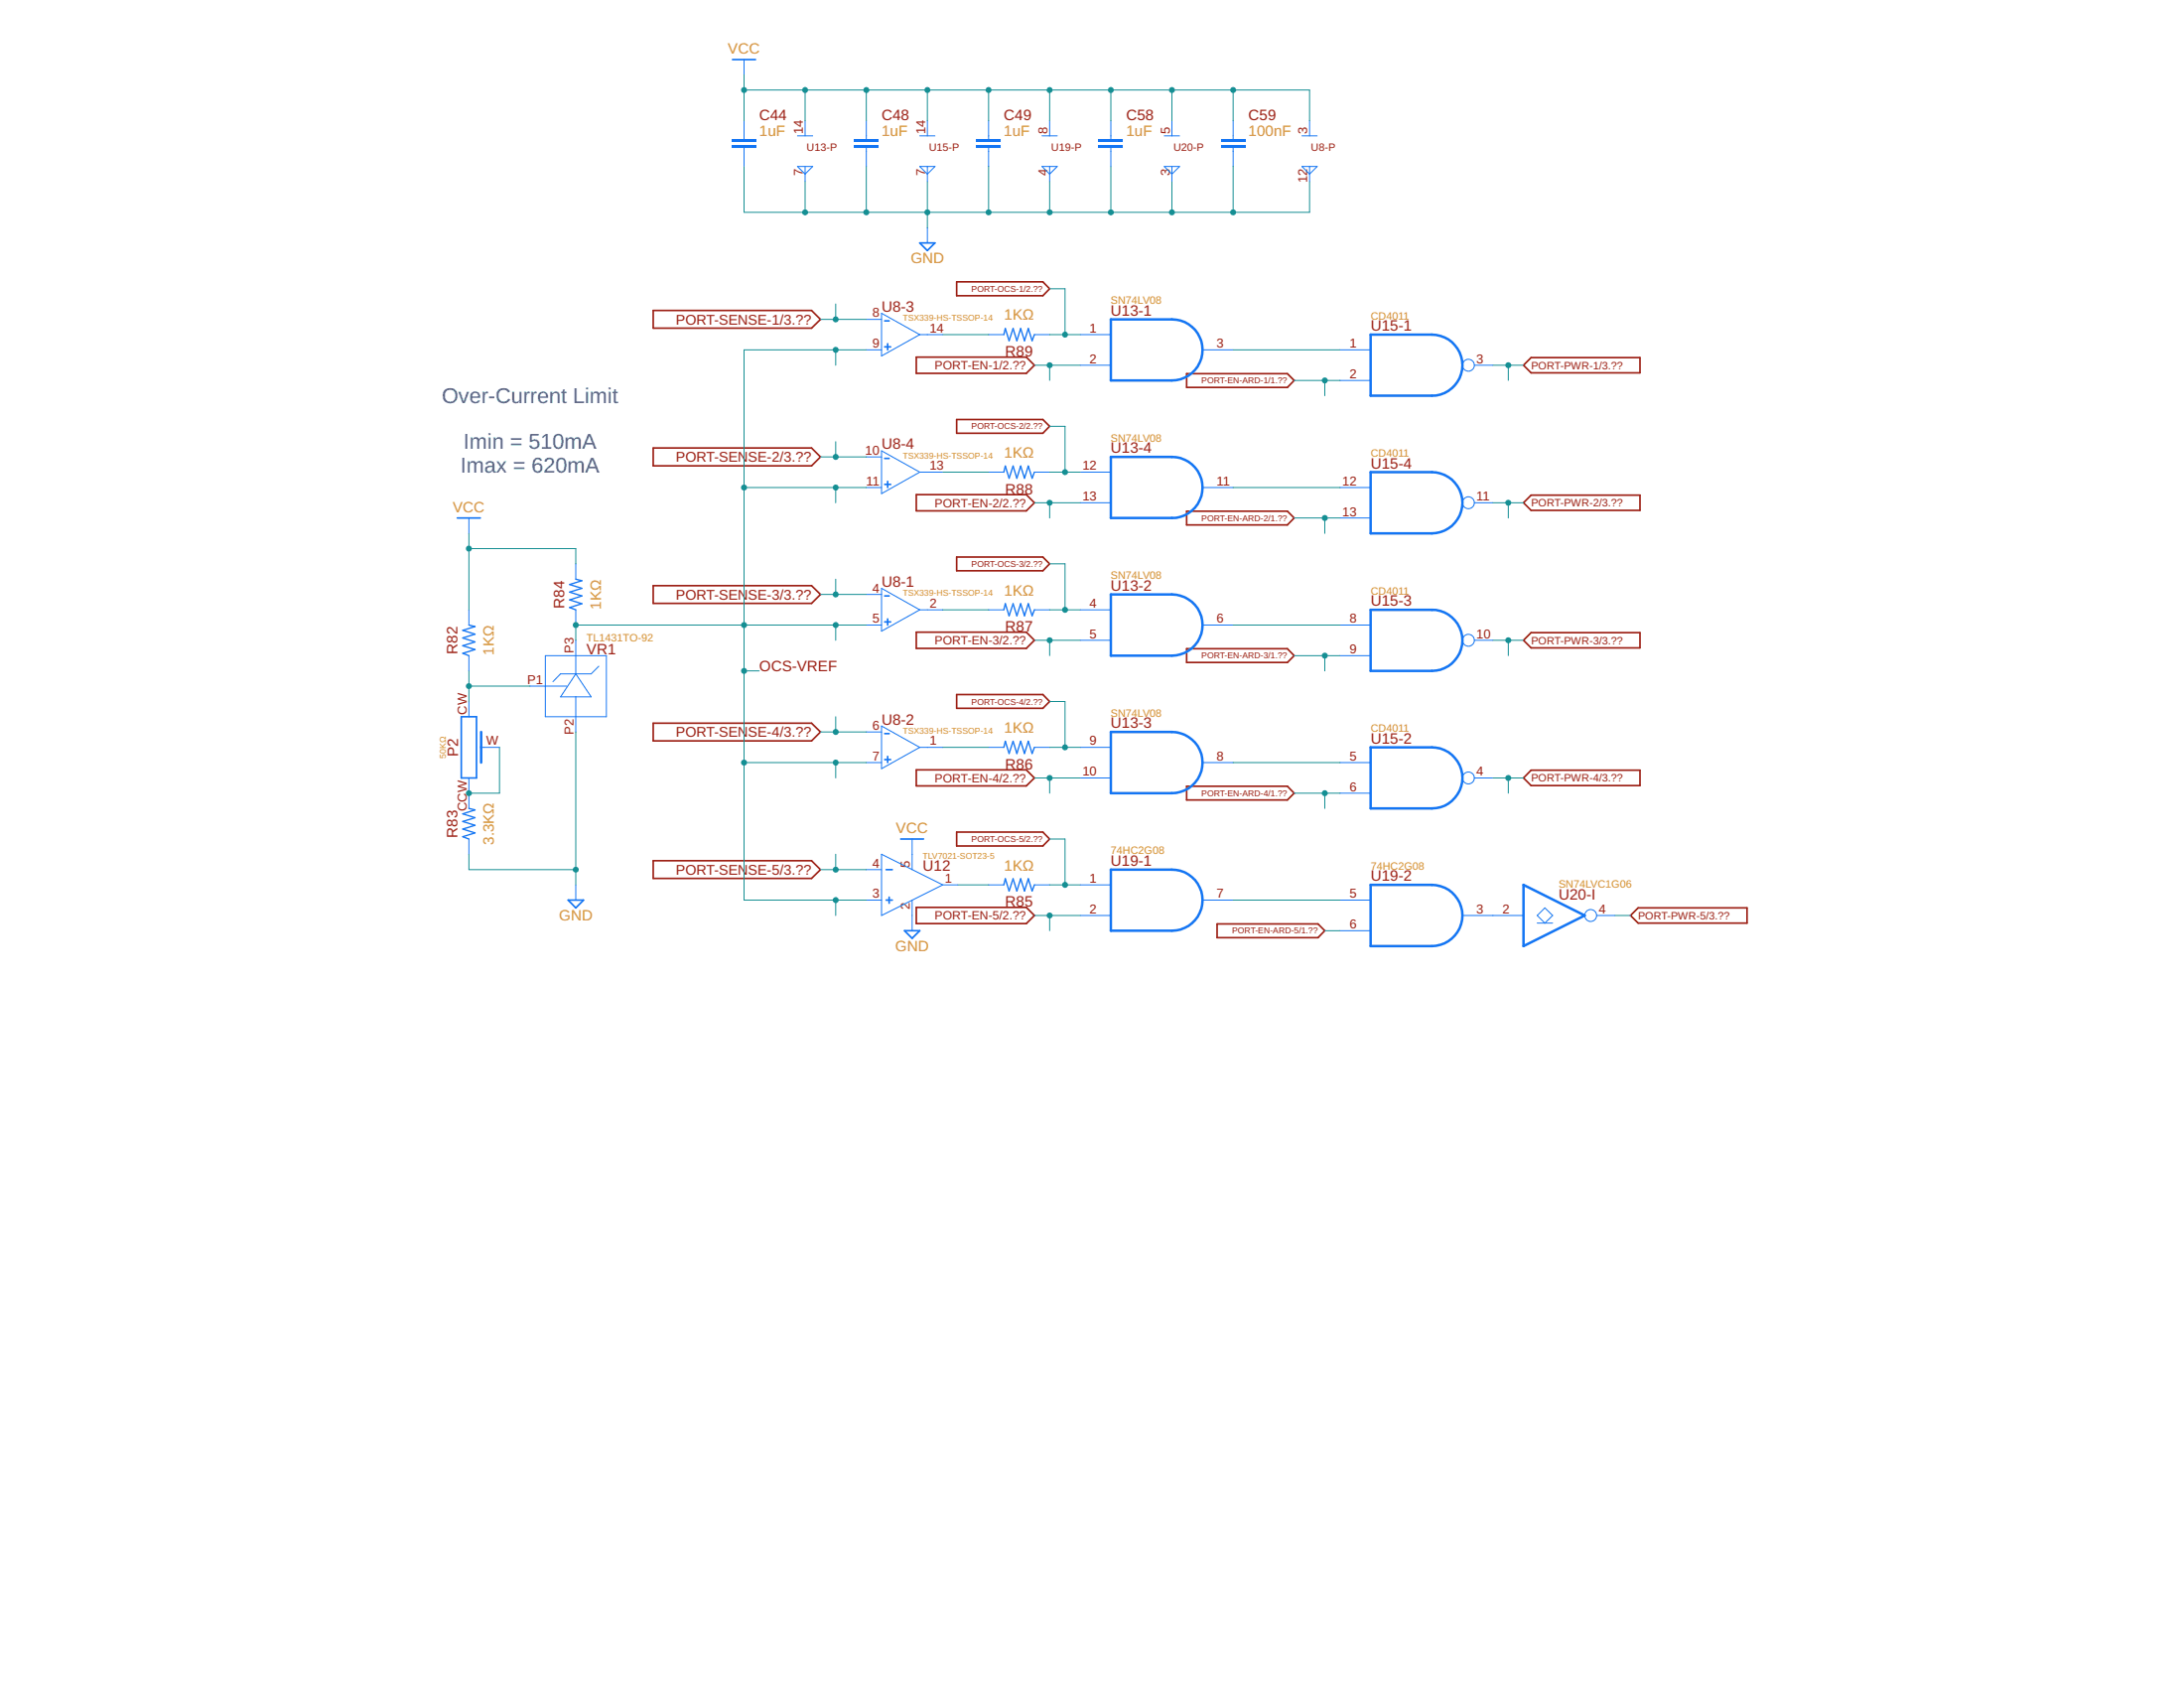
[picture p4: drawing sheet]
<svg xmlns="http://www.w3.org/2000/svg" width="279mm" height="216mm" viewBox="0 0 279 216" stroke-linecap="round" stroke-linejoin="round" font-family="sans-serif">
<g fill="none" stroke="#9c1f14" stroke-width=".21">
<path d="M83.6 39.7h20.2l1.2 1.2-1.2 1.1h-20.2zM122.4 36h11l.9 .9-.9 .9h-11zM83.6 57.3h20.2l1.2 1.1-1.2 1.2h-20.2zM117.2 45.7h14.1l1 1-1 1.1h-14.1zM122.4 53.7h11l.9 .8-.9 .9h-11zM151.8 47.8h12.9l.9 .9-.9 .9h-12.9zM194.9 46.7l1-1h13.9v2h-13.9zM83.6 74.9h20.2l1.2 1.1-1.2 1.2h-20.2zM117.2 63.3h14.1l1 1-1 1h-14.1zM122.4 71.2h11l.9 .9-.9 .9h-11zM151.8 65.4h12.9l.9 .9-.9 .8h-12.9zM194.9 64.3l1-1h13.9v2h-13.9z"/>
<path d="M83.6 92.5h20.2l1.2 1.1-1.2 1.2h-20.2zM117.2 80.9h14.1l1 1-1 1h-14.1zM117.2 98.5h14.1l1 1-1 1h-14.1zM122.4 88.8h11l.9 .9-.9 .9h-11zM151.8 83h12.9l.9 .9-.9 .8h-12.9zM194.9 81.9l1-1h13.9v2h-13.9zM195.9 98.5h13.9v2h-13.9l-1-1zM83.6 110.1h20.2l1.2 1.1-1.2 1.2h-20.2zM117.2 116.1h14.1l1 1-1 1h-14.1zM122.4 106.4h11l.9 .9-.9 .9h-11zM151.8 100.6h12.9l.9 .9-.9 .8h-12.9zM155.7 118.2h12.9l.9 .8-.9 .9h-12.9z"/>
<path d="M208.6 117.1l1-1h13.9v2h-13.9z"/>
</g>
<g fill="none" stroke="#1375f4" stroke-width=".13">
<path d="M126.5 42.8h1.9M132.3 42.8h2M60 66.3v1.9M60 78v1.9M73.7 72.1v2M73.7 78v1.9M126.5 78h1.9M126.5 60.4h1.9M132.3 78h2M132.3 60.4h2M60 83.9v1.9M67.8 87.8h4.7"/>
<path d="M69.8 83.9h7.8v7.8h-7.8zM73.7 81.9v4.3M73.7 89.1v4.5M73.7 86.2l1.9 2.9h-3.9zM76.6 85.2l-1 1h-3.9l-1 1M126.5 95.6h1.9M132.3 95.6h2M60 101.5v1.9M60 107.3v2M73.7 113.2v1.9M110.8 111.2h2M110.8 115.1h2"/>
<path d="M112.8 109.3l7.8 3.9-7.8 3.9zM116.7 107.3v3.9M116.7 115.1v3.9M120.6 113.2h2M126.5 113.2h1.9M132.3 113.2h2"/>
</g>
<path d="M58.5 66.3h2.9M72.7 115.1h2l-1 1zM113.4 111.2h.8M113.4 115.1h.8M113.7 114.7v.8M115.2 107.3h3M115.7 119h2l-1 1z" fill="none" stroke="#1375f4" stroke-width=".21"/>
<path d="M128.4 42.8l.2-.8 .5 1.6 .5-1.6 .5 1.6 .5-1.6 .5 1.6 .5-1.6 .4 1.6 .3-.8M60 79.9l.8 .2-1.6 .5 1.6 .5-1.6 .5 1.6 .5-1.6 .5 1.6 .5-1.6 .5 .8 .3M73.7 74.1l.7 .2-1.5 .5 1.5 .4-1.5 .5 1.5 .5-1.5 .5 1.5 .5-1.5 .5 .8 .3M128.4 78l.2-.8 .5 1.6 .5-1.6 .5 1.6 .5-1.6 .5 1.6 .5-1.6 .4 1.6 .3-.8M128.4 60.4l.2-.8 .5 1.6 .5-1.6 .5 1.6 .5-1.6 .5 1.6 .5-1.6 .4 1.6 .3-.8M128.4 95.6l.2-.8 .5 1.6 .5-1.6 .5 1.6 .5-1.6 .5 1.6 .5-1.6 .4 1.6 .3-.8M60 103.4l.8 .2-1.6 .5 1.6 .5-1.6 .5 1.6 .5-1.6 .4 1.6 .5-1.6 .5 .8 .3M128.4 113.2l.2-.8 .5 1.6 .5-1.6 .5 1.6 .5-1.6 .5 1.6 .5-1.6 .4 1.6 .3-.8" fill="none" stroke="#1375f4" stroke-width=".17"/>
<path d="M93.6 18.8h3.2" fill="none" stroke="#1375f4" stroke-width=".38"/>
<path d="M93.6 18.6h3.2v.3h-3.2zM93.6 18.6v.3h3.2v-.3z" fill="#1375f4"/>
<path d="M93.6 18h3.2" fill="none" stroke="#1375f4" stroke-width=".38"/>
<path d="M93.6 17.8h3.2v.4h-3.2zM93.6 17.8v.4h3.2v-.4z" fill="#1375f4"/>
<g fill="none" stroke="#1375f4" stroke-width=".13">
<path d="M95.2 7.6v2M95.2 15.4v2.4M95.2 18.9v2.4M102 17.4h2M103 15.4v2M117.7 17.4h1.9M118.6 15.4v2M102 21.3h2l-1 1zM103 21.3v1.9M117.7 21.3h1.9l-1 1zM118.6 21.3v1.9M118.6 29.1v2"/>
<path d="M138.2 42.8h3.9M138.2 46.7h3.9M153.8 44.7h4M171.4 44.7h3.9M171.4 48.7h3.9M188.6 46.7h2.4M138.2 78h3.9M138.2 60.4h3.9M138.2 64.3h3.9M153.8 79.9h4M153.8 62.4h4M171.4 79.9h3.9"/>
<path d="M171.4 62.4h3.9M171.4 66.3h3.9M188.6 64.3h2.4M60 89.7v2M60 99.5v2M61.6 95.6h2.3M138.2 95.6h3.9M138.2 81.9h3.9M138.2 99.5h3.9M153.8 97.5h4M171.4 97.5h3.9M171.4 83.9h3.9"/>
<path d="M188.6 81.9h2.4M188.6 99.5h2.4M171.4 101.5h3.9"/>
<circle cx="187.9" cy="46.7" r=".76"/>
<circle cx="187.9" cy="64.3" r=".76"/>
<circle cx="187.9" cy="99.5" r=".76"/>
<circle cx="187.9" cy="81.9" r=".76"/>
</g>
<path d="M93.7 7.6h2.9M117.7 31.1h1.9l-1 .9zM59 91.7h2v7.8h-2z" fill="none" stroke="#1375f4" stroke-width=".21"/>
<path d="M142.1 40.9h7.8a3.9 3.9 0 0 1 3.9 3.9 3.9 3.9 0 0 1-3.9 3.9h-7.8zM142.1 58.4h7.8a3.9 3.9 0 0 1 3.9 3.9 3.9 3.9 0 0 1-3.9 4h-7.8zM175.3 42.8h7.9a3.9 3.9 0 0 1 3.9 3.9 3.9 3.9 0 0 1-3.9 3.9h-7.9zM142.1 76h7.8a3.9 3.9 0 0 1 3.9 3.9 3.9 3.9 0 0 1-3.9 4h-7.8zM175.3 78h7.9a3.9 3.9 0 0 1 3.9 3.9 3.9 3.9 0 0 1-3.9 3.9h-7.9zM175.3 60.4h7.9a3.9 3.9 0 0 1 3.9 3.9 3.9 3.9 0 0 1-3.9 3.9h-7.9zM61.6 93.6v3.9M142.1 93.6h7.8a3.9 3.9 0 0 1 3.9 3.9 3.9 3.9 0 0 1-3.9 4h-7.8zM175.3 95.6h7.9a3.9 3.9 0 0 1 3.9 3.9 3.9 3.9 0 0 1-3.9 3.9h-7.9z" fill="none" stroke="#1375f4" stroke-width=".32"/>
<path d="M109.3 18.8h3.1" fill="none" stroke="#1375f4" stroke-width=".38"/>
<path d="M109.3 18.6h3.1v.3h-3.1zM109.3 18.6v.3h3.1v-.3z" fill="#1375f4"/>
<path d="M109.3 18h3.1" fill="none" stroke="#1375f4" stroke-width=".38"/>
<path d="M109.3 17.8h3.1v.4h-3.1zM109.3 17.8v.4h3.1v-.4z" fill="#1375f4"/>
<path d="M110.8 15.4v2.4M110.8 18.9v2.4" fill="none" stroke="#1375f4" stroke-width=".13"/>
<path d="M124.9 18.8h3.1" fill="none" stroke="#1375f4" stroke-width=".38"/>
<path d="M124.9 18.6h3.1v.3h-3.1zM124.9 18.6v.3h3.1v-.3z" fill="#1375f4"/>
<path d="M124.9 18h3.1" fill="none" stroke="#1375f4" stroke-width=".38"/>
<path d="M124.9 17.8h3.1v.4h-3.1zM124.9 17.8v.4h3.1v-.4z" fill="#1375f4"/>
<g fill="none" stroke="#1375f4" stroke-width=".13">
<path d="M126.5 15.4v2.4M126.5 18.9v2.4M133.3 17.4h2M134.3 15.4v2M148.9 17.4h2M149.9 15.4v2M133.3 21.3h2l-1 1zM134.3 21.3v1.9M148.9 21.3h2l-1 1zM149.9 21.3v1.9M138.2 113.2h3.9M138.2 117.1h3.9"/>
<path d="M153.8 115.1h4M171.4 115.1h3.9M171.4 119h3.9M187.1 117.1h7.8M196.7 118.1h1.9M197.6 116.1l1 1-1 1-.9-1zM204.3 117.1h2.3"/>
<circle cx="203.5" cy="117.1" r=".76"/>
</g>
<path d="M142.1 111.2h7.8a3.9 3.9 0 0 1 3.9 3.9 3.9 3.9 0 0 1-3.9 3.9h-7.8zM175.3 113.2h7.9a3.9 3.9 0 0 1 3.9 3.9 3.9 3.9 0 0 1-3.9 3.9h-7.9zM194.9 113.2l7.8 3.9-7.8 3.9z" fill="none" stroke="#1375f4" stroke-width=".32"/>
<path d="M140.5 18.8h3.2" fill="none" stroke="#1375f4" stroke-width=".38"/>
<path d="M140.5 18.6h3.2v.3h-3.2zM140.5 18.6v.3h3.2v-.3z" fill="#1375f4"/>
<path d="M140.5 18h3.2" fill="none" stroke="#1375f4" stroke-width=".38"/>
<path d="M140.5 17.8h3.2v.4h-3.2zM140.5 17.8v.4h3.2v-.4z" fill="#1375f4"/>
<g fill="none" stroke="#1375f4" stroke-width=".13">
<path d="M142.1 15.4v2.4M142.1 18.9v2.4M166.6 17.4h1.9M167.5 15.4v2M166.6 21.3h1.9l-1 1zM167.5 21.3v1.9M110.8 40.9h2M110.8 44.7h2M110.8 58.4h2M112.8 40.1l4.9 2.7-4.9 2.7zM112.8 57.7l4.9 2.7-4.9 2.7zM117.7 42.8h2.9"/>
<path d="M110.8 76h2M110.8 79.9h2M110.8 62.4h2M112.8 75.2l4.9 2.8-4.9 2.7zM117.7 78h2.9M117.7 60.4h2.9M110.8 93.6h2M110.8 97.5h2M112.8 92.9l4.9 2.7-4.9 2.7zM117.7 95.6h2.9"/>
</g>
<path d="M113.2 41h.5M113.2 44.4h.7M113.2 58.6h.5M113.6 44v.7M113.2 76.2h.5M113.2 79.5h.7M113.2 62h.7M113.6 61.6v.8M113.6 79.2v.7M113.2 93.8h.5M113.2 97.2h.7M113.6 96.8v.7" fill="none" stroke="#1375f4" stroke-width=".21"/>
<path d="M156.2 18.8h3.1" fill="none" stroke="#1375f4" stroke-width=".38"/>
<path d="M156.2 18.6h3.1v.3h-3.1zM156.2 18.6v.3h3.1v-.3z" fill="#1375f4"/>
<path d="M156.2 18h3.1" fill="none" stroke="#1375f4" stroke-width=".38"/>
<path d="M156.2 17.8h3.1v.4h-3.1zM156.2 17.8v.4h3.1v-.4z" fill="#1375f4"/>
<path d="M157.8 15.4v2.4M157.8 18.9v2.4" fill="none" stroke="#1375f4" stroke-width=".13"/>
<path d="M106.9 38.9v2M105 40.9h5.8" fill="none" stroke="#158f93" stroke-width=".13"/>
<circle cx="106.9" cy="40.9" r=".38" fill="#158f93"/>
<path d="M106.5 40.9a.4 .4 0 0 1 .8 0 .4 .4 0 0 1-.8 0zM106.5 40.9a.4 .4 0 0 0 .8 0 .4 .4 0 0 0-.8 0z" fill="#158f93"/>
<path d="M105 58.4h5.8M106.9 56.5v1.9" fill="none" stroke="#158f93" stroke-width=".13"/>
<circle cx="106.9" cy="58.4" r=".38" fill="#158f93"/>
<path d="M106.5 58.4a.4 .4 0 0 1 .8 0 .4 .4 0 0 1-.8 0zM106.5 58.4a.4 .4 0 0 0 .8 0 .4 .4 0 0 0-.8 0z" fill="#158f93"/>
<path d="M105 76h5.8M106.9 74.1v1.9" fill="none" stroke="#158f93" stroke-width=".13"/>
<circle cx="106.9" cy="76" r=".38" fill="#158f93"/>
<path d="M106.5 76a.4 .4 0 0 1 .8 0 .4 .4 0 0 1-.8 0zM106.5 76a.4 .4 0 0 0 .8 0 .4 .4 0 0 0-.8 0z" fill="#158f93"/>
<path d="M105 93.6h5.8M106.9 91.7v1.9" fill="none" stroke="#158f93" stroke-width=".13"/>
<circle cx="106.9" cy="93.6" r=".38" fill="#158f93"/>
<path d="M106.5 93.6a.4 .4 0 0 1 .8 0 .4 .4 0 0 1-.8 0zM106.5 93.6a.4 .4 0 0 0 .8 0 .4 .4 0 0 0-.8 0z" fill="#158f93"/>
<path d="M105 111.2h5.8" fill="none" stroke="#158f93" stroke-width=".13"/>
<circle cx="106.9" cy="111.2" r=".38" fill="#158f93"/>
<path d="M106.5 111.2a.4 .4 0 0 1 .8 0 .4 .4 0 0 1-.8 0zM106.5 111.2a.4 .4 0 0 0 .8 0 .4 .4 0 0 0-.8 0z" fill="#158f93"/>
<path d="M60 85.8v3.9M60 87.8h7.8M106.9 109.3v1.9" fill="none" stroke="#158f93" stroke-width=".13"/>
<circle cx="60" cy="87.8" r=".38" fill="#158f93"/>
<path d="M59.6 87.8a.4 .4 0 0 1 .8 0 .4 .4 0 0 1-.8 0zM59.6 87.8a.4 .4 0 0 0 .8 0 .4 .4 0 0 0-.8 0z" fill="#158f93"/>
<path d="M106.9 44.7v2M110.8 44.7h-15.6v70.4h15.6M95.2 62.4h15.6M106.9 62.4v1.9M106.9 79.9v2M110.8 79.9h-37.1v2M95.2 97.5h15.6M95.2 85.8h1.9M106.9 97.5v2M106.9 115.1v2" fill="none" stroke="#158f93" stroke-width=".13"/>
<g fill="#158f93">
<circle cx="73.7" cy="79.9" r=".38"/>
<circle cx="95.2" cy="79.9" r=".38"/>
<circle cx="95.2" cy="97.5" r=".38"/>
<circle cx="95.2" cy="85.8" r=".38"/>
<circle cx="95.2" cy="62.4" r=".38"/>
<circle cx="106.9" cy="44.7" r=".38"/>
<circle cx="106.9" cy="62.4" r=".38"/>
<circle cx="106.9" cy="79.9" r=".38"/>
<circle cx="106.9" cy="97.5" r=".38"/>
<circle cx="106.9" cy="115.1" r=".38"/>
</g>
<g fill="#158f93">
<path d="M73.3 79.9a.38 .38 0 0 1 .7 0 .38 .38 0 0 1-.7 0zM73.3 79.9a.38 .38 0 0 0 .7 0 .38 .38 0 0 0-.7 0z"/>
<path d="M94.8 79.9a.4 .4 0 0 1 .8 0 .4 .4 0 0 1-.8 0zM94.8 79.9a.4 .4 0 0 0 .8 0 .4 .4 0 0 0-.8 0z"/>
<path d="M94.8 97.5a.4 .4 0 0 1 .8 0 .4 .4 0 0 1-.8 0zM94.8 97.5a.4 .4 0 0 0 .8 0 .4 .4 0 0 0-.8 0z"/>
<path d="M94.8 85.8a.4 .4 0 0 1 .8 0 .4 .4 0 0 1-.8 0zM94.8 85.8a.4 .4 0 0 0 .8 0 .4 .4 0 0 0-.8 0z"/>
<path d="M94.8 62.4a.4 .4 0 0 1 .8 0 .4 .4 0 0 1-.8 0zM94.8 62.4a.4 .4 0 0 0 .8 0 .4 .4 0 0 0-.8 0z"/>
<path d="M106.5 44.7a.4 .4 0 0 1 .8 0 .4 .4 0 0 1-.8 0zM106.5 44.7a.4 .4 0 0 0 .8 0 .4 .4 0 0 0-.8 0z"/>
<path d="M106.5 62.4a.4 .4 0 0 1 .8 0 .4 .4 0 0 1-.8 0zM106.5 62.4a.4 .4 0 0 0 .8 0 .4 .4 0 0 0-.8 0z"/>
<path d="M106.5 79.9a.4 .4 0 0 1 .8 0 .4 .4 0 0 1-.8 0zM106.5 79.9a.4 .4 0 0 0 .8 0 .4 .4 0 0 0-.8 0z"/>
<path d="M106.5 97.5a.4 .4 0 0 1 .8 0 .4 .4 0 0 1-.8 0zM106.5 97.5a.4 .4 0 0 0 .8 0 .4 .4 0 0 0-.8 0z"/>
<path d="M106.5 115.1a.4 .4 0 0 1 .8 0 .4 .4 0 0 1-.8 0zM106.5 115.1a.4 .4 0 0 0 .8 0 .4 .4 0 0 0-.8 0z"/>
</g>
<path d="M73.7 93.6v19.6M60 109.3v1.9h13.7" fill="none" stroke="#158f93" stroke-width=".13"/>
<circle cx="73.7" cy="111.2" r=".38" fill="#158f93"/>
<path d="M73.3 111.2a.38 .38 0 0 1 .7 0 .38 .38 0 0 1-.7 0zM73.3 111.2a.38 .38 0 0 0 .7 0 .38 .38 0 0 0-.7 0z" fill="#158f93"/>
<path d="M95.2 21.3v5.9h72.3v-4M103 23.2v4M110.8 21.3v5.9M118.6 23.2v5.9M126.5 21.3v5.9M134.3 23.2v4M142.1 21.3v5.9M149.9 23.2v4M157.8 21.3v5.9" fill="none" stroke="#158f93" stroke-width=".13"/>
<g fill="#158f93">
<circle cx="103" cy="27.2" r=".38"/>
<circle cx="110.8" cy="27.2" r=".38"/>
<circle cx="118.6" cy="27.2" r=".38"/>
<circle cx="126.5" cy="27.2" r=".38"/>
<circle cx="134.3" cy="27.2" r=".38"/>
<circle cx="142.1" cy="27.2" r=".38"/>
<circle cx="149.9" cy="27.2" r=".38"/>
<circle cx="157.8" cy="27.2" r=".38"/>
</g>
<g fill="#158f93">
<path d="M102.6 27.2a.4 .4 0 0 1 .8 0 .4 .4 0 0 1-.8 0zM102.6 27.2a.4 .4 0 0 0 .8 0 .4 .4 0 0 0-.8 0z"/>
<path d="M110.4 27.2a.4 .4 0 0 1 .8 0 .4 .4 0 0 1-.8 0zM110.4 27.2a.4 .4 0 0 0 .8 0 .4 .4 0 0 0-.8 0z"/>
<path d="M118.3 27.2a.38 .38 0 0 1 .7 0 .38 .38 0 0 1-.7 0zM118.3 27.2a.38 .38 0 0 0 .7 0 .38 .38 0 0 0-.7 0z"/>
<path d="M126.1 27.2a.4 .4 0 0 1 .8 0 .4 .4 0 0 1-.8 0zM126.1 27.2a.4 .4 0 0 0 .8 0 .4 .4 0 0 0-.8 0z"/>
<path d="M133.9 27.2a.4 .4 0 0 1 .8 0 .4 .4 0 0 1-.8 0zM133.9 27.2a.4 .4 0 0 0 .8 0 .4 .4 0 0 0-.8 0z"/>
<path d="M141.7 27.2a.4 .4 0 0 1 .8 0 .4 .4 0 0 1-.8 0zM141.7 27.2a.4 .4 0 0 0 .8 0 .4 .4 0 0 0-.8 0z"/>
<path d="M149.5 27.2a.4 .4 0 0 1 .8 0 .4 .4 0 0 1-.8 0zM149.5 27.2a.4 .4 0 0 0 .8 0 .4 .4 0 0 0-.8 0z"/>
<path d="M157.4 27.2a.38 .38 0 0 1 .7 0 .38 .38 0 0 1-.7 0zM157.4 27.2a.38 .38 0 0 0 .7 0 .38 .38 0 0 0-.7 0z"/>
</g>
<path d="M60 68.2v9.8M60 70.2h13.7v1.9" fill="none" stroke="#158f93" stroke-width=".13"/>
<circle cx="60" cy="70.2" r=".38" fill="#158f93"/>
<path d="M59.6 70.2a.4 .4 0 0 1 .8 0 .4 .4 0 0 1-.8 0zM59.6 70.2a.4 .4 0 0 0 .8 0 .4 .4 0 0 0-.8 0z" fill="#158f93"/>
<path d="M95.2 9.6v5.8M95.2 11.5h72.3v3.9M103 11.5v3.9M110.8 11.5v3.9M118.6 11.5v3.9M126.5 11.5v3.9M134.3 11.5v3.9M142.1 11.5v3.9M149.9 11.5v3.9M157.8 11.5v3.9" fill="none" stroke="#158f93" stroke-width=".13"/>
<g fill="#158f93">
<circle cx="95.2" cy="11.5" r=".38"/>
<circle cx="103" cy="11.5" r=".38"/>
<circle cx="110.8" cy="11.5" r=".38"/>
<circle cx="118.6" cy="11.5" r=".38"/>
<circle cx="126.5" cy="11.5" r=".38"/>
<circle cx="134.3" cy="11.5" r=".38"/>
<circle cx="142.1" cy="11.5" r=".38"/>
<circle cx="149.9" cy="11.5" r=".38"/>
<circle cx="157.8" cy="11.5" r=".38"/>
</g>
<g fill="#158f93">
<path d="M94.8 11.5a.4 .4 0 0 1 .8 0 .4 .4 0 0 1-.8 0zM94.8 11.5a.4 .4 0 0 0 .8 0 .4 .4 0 0 0-.8 0z"/>
<path d="M102.6 11.5a.4 .4 0 0 1 .8 0 .4 .4 0 0 1-.8 0zM102.6 11.5a.4 .4 0 0 0 .8 0 .4 .4 0 0 0-.8 0z"/>
<path d="M110.4 11.5a.4 .4 0 0 1 .8 0 .4 .4 0 0 1-.8 0zM110.4 11.5a.4 .4 0 0 0 .8 0 .4 .4 0 0 0-.8 0z"/>
<path d="M118.3 11.5a.38 .38 0 0 1 .7 0 .38 .38 0 0 1-.7 0zM118.3 11.5a.38 .38 0 0 0 .7 0 .38 .38 0 0 0-.7 0z"/>
<path d="M126.1 11.5a.4 .4 0 0 1 .8 0 .4 .4 0 0 1-.8 0zM126.1 11.5a.4 .4 0 0 0 .8 0 .4 .4 0 0 0-.8 0z"/>
<path d="M133.9 11.5a.4 .4 0 0 1 .8 0 .4 .4 0 0 1-.8 0zM133.9 11.5a.4 .4 0 0 0 .8 0 .4 .4 0 0 0-.8 0z"/>
<path d="M141.7 11.5a.4 .4 0 0 1 .8 0 .4 .4 0 0 1-.8 0zM141.7 11.5a.4 .4 0 0 0 .8 0 .4 .4 0 0 0-.8 0z"/>
<path d="M149.5 11.5a.4 .4 0 0 1 .8 0 .4 .4 0 0 1-.8 0zM149.5 11.5a.4 .4 0 0 0 .8 0 .4 .4 0 0 0-.8 0z"/>
<path d="M157.4 11.5a.38 .38 0 0 1 .7 0 .38 .38 0 0 1-.7 0zM157.4 11.5a.38 .38 0 0 0 .7 0 .38 .38 0 0 0-.7 0z"/>
</g>
<path d="M134.3 42.8h3.9" fill="none" stroke="#158f93" stroke-width=".13"/>
<circle cx="136.2" cy="42.8" r=".38" fill="#158f93"/>
<path d="M135.9 42.8a.38 .38 0 0 1 .7 0 .38 .38 0 0 1-.7 0zM135.9 42.8a.38 .38 0 0 0 .7 0 .38 .38 0 0 0-.7 0z" fill="#158f93"/>
<path d="M134.3 36.9h1.9v5.9M134.3 54.5h1.9v5.9M134.3 60.4h3.9" fill="none" stroke="#158f93" stroke-width=".13"/>
<circle cx="136.2" cy="60.4" r=".38" fill="#158f93"/>
<path d="M135.9 60.4a.38 .38 0 0 1 .7 0 .38 .38 0 0 1-.7 0zM135.9 60.4a.38 .38 0 0 0 .7 0 .38 .38 0 0 0-.7 0z" fill="#158f93"/>
<path d="M134.3 78h3.9M134.3 72.1h1.9v5.9" fill="none" stroke="#158f93" stroke-width=".13"/>
<circle cx="136.2" cy="78" r=".38" fill="#158f93"/>
<path d="M135.9 78a.38 .38 0 0 1 .7 0 .38 .38 0 0 1-.7 0zM135.9 78a.38 .38 0 0 0 .7 0 .38 .38 0 0 0-.7 0z" fill="#158f93"/>
<path d="M134.3 95.6h3.9M134.3 89.7h1.9v5.9" fill="none" stroke="#158f93" stroke-width=".13"/>
<circle cx="136.2" cy="95.6" r=".38" fill="#158f93"/>
<path d="M135.9 95.6a.38 .38 0 0 1 .7 0 .38 .38 0 0 1-.7 0zM135.9 95.6a.38 .38 0 0 0 .7 0 .38 .38 0 0 0-.7 0z" fill="#158f93"/>
<path d="M134.3 113.2h3.9" fill="none" stroke="#158f93" stroke-width=".13"/>
<circle cx="136.2" cy="113.2" r=".38" fill="#158f93"/>
<path d="M135.9 113.2a.38 .38 0 0 1 .7 0 .38 .38 0 0 1-.7 0zM135.9 113.2a.38 .38 0 0 0 .7 0 .38 .38 0 0 0-.7 0z" fill="#158f93"/>
<path d="M132.3 46.7h5.9M157.8 44.7h13.6M122.6 113.2h3.9M134.3 107.3h1.9v5.9M157.8 115.1h13.6" fill="none" stroke="#158f93" stroke-width=".13"/>
<circle cx="134.3" cy="46.7" r=".38" fill="#158f93"/>
<path d="M133.9 46.7a.4 .4 0 0 1 .8 0 .4 .4 0 0 1-.8 0zM133.9 46.7a.4 .4 0 0 0 .8 0 .4 .4 0 0 0-.8 0z" fill="#158f93"/>
<path d="M134.3 46.7v2M132.3 64.3h5.9M134.3 64.3v2" fill="none" stroke="#158f93" stroke-width=".13"/>
<circle cx="134.3" cy="64.3" r=".38" fill="#158f93"/>
<path d="M133.9 64.3a.4 .4 0 0 1 .8 0 .4 .4 0 0 1-.8 0zM133.9 64.3a.4 .4 0 0 0 .8 0 .4 .4 0 0 0-.8 0z" fill="#158f93"/>
<path d="M132.3 81.9h5.9M134.3 81.9v2" fill="none" stroke="#158f93" stroke-width=".13"/>
<circle cx="134.3" cy="81.9" r=".38" fill="#158f93"/>
<path d="M133.9 81.9a.4 .4 0 0 1 .8 0 .4 .4 0 0 1-.8 0zM133.9 81.9a.4 .4 0 0 0 .8 0 .4 .4 0 0 0-.8 0z" fill="#158f93"/>
<path d="M132.3 99.5h5.9M134.3 99.5v2" fill="none" stroke="#158f93" stroke-width=".13"/>
<circle cx="134.3" cy="99.5" r=".38" fill="#158f93"/>
<path d="M133.9 99.5a.4 .4 0 0 1 .8 0 .4 .4 0 0 1-.8 0zM133.9 99.5a.4 .4 0 0 0 .8 0 .4 .4 0 0 0-.8 0z" fill="#158f93"/>
<path d="M132.3 117.1h5.9" fill="none" stroke="#158f93" stroke-width=".13"/>
<circle cx="134.3" cy="117.1" r=".38" fill="#158f93"/>
<path d="M133.9 117.1a.4 .4 0 0 1 .8 0 .4 .4 0 0 1-.8 0zM133.9 117.1a.4 .4 0 0 0 .8 0 .4 .4 0 0 0-.8 0z" fill="#158f93"/>
<path d="M63.9 95.6v5.9h-3.9M134.3 117.1v1.9" fill="none" stroke="#158f93" stroke-width=".13"/>
<circle cx="60" cy="101.5" r=".38" fill="#158f93"/>
<path d="M59.6 101.5a.4 .4 0 0 1 .8 0 .4 .4 0 0 1-.8 0zM59.6 101.5a.4 .4 0 0 0 .8 0 .4 .4 0 0 0-.8 0z" fill="#158f93"/>
<path d="M165.6 101.5h5.8M169.5 101.5v1.9" fill="none" stroke="#158f93" stroke-width=".13"/>
<circle cx="169.5" cy="101.5" r=".38" fill="#158f93"/>
<path d="M169.1 101.5a.4 .4 0 0 1 .8 0 .4 .4 0 0 1-.8 0zM169.1 101.5a.4 .4 0 0 0 .8 0 .4 .4 0 0 0-.8 0z" fill="#158f93"/>
<path d="M165.6 83.9h5.8M169.5 119h1.9" fill="none" stroke="#158f93" stroke-width=".13"/>
<circle cx="169.5" cy="83.9" r=".38" fill="#158f93"/>
<path d="M169.1 83.9a.4 .4 0 0 1 .8 0 .4 .4 0 0 1-.8 0zM169.1 83.9a.4 .4 0 0 0 .8 0 .4 .4 0 0 0-.8 0z" fill="#158f93"/>
<path d="M165.6 66.3h5.8M169.5 66.3v1.9M169.5 83.9v1.9" fill="none" stroke="#158f93" stroke-width=".13"/>
<circle cx="169.5" cy="66.3" r=".38" fill="#158f93"/>
<path d="M169.1 66.3a.4 .4 0 0 1 .8 0 .4 .4 0 0 1-.8 0zM169.1 66.3a.4 .4 0 0 0 .8 0 .4 .4 0 0 0-.8 0z" fill="#158f93"/>
<path d="M165.6 48.7h5.8" fill="none" stroke="#158f93" stroke-width=".13"/>
<circle cx="169.5" cy="48.7" r=".38" fill="#158f93"/>
<path d="M169.1 48.7a.4 .4 0 0 1 .8 0 .4 .4 0 0 1-.8 0zM169.1 48.7a.4 .4 0 0 0 .8 0 .4 .4 0 0 0-.8 0z" fill="#158f93"/>
<path d="M169.5 48.7v1.9M191 46.7h3.9" fill="none" stroke="#158f93" stroke-width=".13"/>
<circle cx="193" cy="46.7" r=".38" fill="#158f93"/>
<path d="M192.6 46.7a.38 .38 0 0 1 .7 0 .38 .38 0 0 1-.7 0zM192.6 46.7a.38 .38 0 0 0 .7 0 .38 .38 0 0 0-.7 0z" fill="#158f93"/>
<path d="M193 46.7v2M191 64.3h3.9M193 64.3v2" fill="none" stroke="#158f93" stroke-width=".13"/>
<circle cx="193" cy="64.3" r=".38" fill="#158f93"/>
<path d="M192.6 64.3a.38 .38 0 0 1 .7 0 .38 .38 0 0 1-.7 0zM192.6 64.3a.38 .38 0 0 0 .7 0 .38 .38 0 0 0-.7 0z" fill="#158f93"/>
<path d="M191 81.9h3.9" fill="none" stroke="#158f93" stroke-width=".13"/>
<circle cx="193" cy="81.9" r=".38" fill="#158f93"/>
<path d="M192.6 81.9a.38 .38 0 0 1 .7 0 .38 .38 0 0 1-.7 0zM192.6 81.9a.38 .38 0 0 0 .7 0 .38 .38 0 0 0-.7 0z" fill="#158f93"/>
<path d="M191 99.5h3.9M193 81.9v2M193 99.5v2" fill="none" stroke="#158f93" stroke-width=".13"/>
<circle cx="193" cy="99.5" r=".38" fill="#158f93"/>
<path d="M192.6 99.5a.38 .38 0 0 1 .7 0 .38 .38 0 0 1-.7 0zM192.6 99.5a.38 .38 0 0 0 .7 0 .38 .38 0 0 0-.7 0z" fill="#158f93"/>
<path d="M120.6 42.8h5.9M120.6 60.4h5.9M120.6 78h5.9M157.8 79.9h13.6M157.8 62.4h13.6M120.6 95.6h5.9M157.8 97.5h13.6M206.6 117.1h2" fill="none" stroke="#158f93" stroke-width=".13"/>
<g font-size="2.8" fill="#606883">
<text x="56.5" y="51.6">Over-Current Limit</text>
<text x="59.3" y="57.5">Imin = 510mA</text>
<text x="58.9" y="60.4">Imax = 620mA</text>
</g>
<g font-size="1.9" fill="#d59028">
<text x="93.1" y="6.8">VCC</text>
<text x="97.1" y="17.4">1uF</text>
<text x="112.8" y="17.4">1uF</text>
<text x="128.4" y="17.4">1uF</text>
<text x="144.1" y="17.4">1uF</text>
<text x="159.7" y="17.4">100nF</text>
<text x="116.5" y="33.7">GND</text>
<text x="128.5" y="41">1KΩ</text>
<text x="128.5" y="58.6">1KΩ</text>
<text x="57.9" y="65.5">VCC</text>
<text x="76.9" y="77.9" transform="rotate(-90 76.9 77.9)">1KΩ</text>
<text x="128.5" y="76.1">1KΩ</text>
<text x="63.2" y="83.8" transform="rotate(-90 63.2 83.8)">1KΩ</text>
<text x="128.5" y="93.7">1KΩ</text>
<text x="114.6" y="106.5">VCC</text>
<text x="63.2" y="108.1" transform="rotate(-90 63.2 108.1)">3.3KΩ</text>
<text x="128.5" y="111.3">1KΩ</text>
<text x="71.5" y="117.8">GND</text>
<text x="114.5" y="121.7">GND</text>
</g>
<g font-size="1.9" fill="#9c1f14">
<text x="97.1" y="15.4">C44</text>
<text x="112.8" y="15.4">C48</text>
<text x="128.4" y="15.4">C49</text>
<text x="144.1" y="15.4">C58</text>
<text x="159.7" y="15.4">C59</text>
<text x="112.8" y="39.9">U8-3</text>
<text x="142.1" y="40.4">U13-1</text>
<text x="128.6" y="45.6">R89</text>
<text x="175.3" y="42.3">U15-1</text>
<text x="112.8" y="57.5">U8-4</text>
<text x="142.1" y="58">U13-4</text>
<text x="175.3" y="59.9">U15-4</text>
<text x="128.6" y="63.2">R88</text>
<text x="72.2" y="77.8" transform="rotate(-90 72.2 77.8)">R84</text>
<text x="112.8" y="75.1">U8-1</text>
<text x="142.1" y="75.5">U13-2</text>
<text x="175.3" y="77.5">U15-3</text>
<text x="58.5" y="83.7" transform="rotate(-90 58.5 83.7)">R82</text>
<text x="75" y="83.7">VR1</text>
<text x="128.6" y="80.8">R87</text>
<text x="97.1" y="85.8">OCS-VREF</text>
<text x="112.8" y="92.7">U8-2</text>
<text x="142.1" y="93.1">U13-3</text>
<text x="175.3" y="95.1">U15-2</text>
<text x="58.6" y="96.8" transform="rotate(-90 58.6 96.8)">P2</text>
<text x="128.6" y="98.4">R86</text>
<text x="58.5" y="107.1" transform="rotate(-90 58.5 107.1)">R83</text>
<text x="118.1" y="111.4">U12</text>
<text x="142.1" y="110.7">U19-1</text>
<text x="175.3" y="112.7">U19-2</text>
<text x="128.6" y="116">R85</text>
<text x="199.4" y="115">U20-I</text>
</g>
<g font-size="1.8" fill="#9c1f14">
<text x="86.5" y="41.5">PORT-SENSE-1/3.??</text>
<text x="86.5" y="59.1">PORT-SEN</text>
<text x="95.7" y="59.1">SE-2/3.??</text>
<text x="86.5" y="76.7">PORT-SEN</text>
<text x="95.7" y="76.7">SE-3/3.??</text>
<text x="86.5" y="94.3">PORT-SEN</text>
<text x="95.7" y="94.3">SE-4/3.??</text>
<text x="86.5" y="111.9">PORT-SEN</text>
<text x="95.7" y="111.9">SE-5/3.??</text>
</g>
<g font-size="1.7" fill="#9c1f14">
<text x="102.7" y="17.1" transform="rotate(-90 102.7 17.1)">14</text>
<text x="118.4" y="17.1" transform="rotate(-90 118.4 17.1)">14</text>
<text x="134" y="17.1" transform="rotate(-90 134 17.1)">8</text>
<text x="149.7" y="17.1" transform="rotate(-90 149.7 17.1)">5</text>
<text x="167.3" y="17.1" transform="rotate(-90 167.3 17.1)">3</text>
<text x="102.7" y="22.5" transform="rotate(-90 102.7 22.5)">7</text>
<text x="118.4" y="22.5" transform="rotate(-90 118.4 22.5)">7</text>
<text x="134" y="22.5" transform="rotate(-90 134 22.5)">4</text>
<text x="149.7" y="22.5" transform="rotate(-90 149.7 22.5)">3</text>
<text x="167.3" y="23.4" transform="rotate(-90 167.3 23.4)">12</text>
<text x="111.6" y="40.6">8</text>
<text x="111.6" y="44.5">9</text>
<text x="118.9" y="42.5">14</text>
<text x="139.4" y="42.5">1</text>
<text x="139.4" y="46.4">2</text>
<text x="155.6" y="44.5">3</text>
<text x="172.6" y="44.5">1</text>
<text x="188.9" y="46.4">3</text>
<text x="172.6" y="48.4">2</text>
<text x="110.7" y="58.2">10</text>
<text x="110.8" y="62.1">11</text>
<text x="118.9" y="60.1">13</text>
<text x="138.5" y="60.1">12</text>
<text x="138.5" y="64">13</text>
<text x="155.6" y="62.1">11</text>
<text x="171.7" y="62.1">12</text>
<text x="171.7" y="66">13</text>
<text x="188.9" y="64">11</text>
<text x="111.6" y="75.8">4</text>
<text x="118.9" y="77.7">2</text>
<text x="139.4" y="77.7">4</text>
<text x="73.4" y="83.6" transform="rotate(-90 73.4 83.6)">P3</text>
<text x="111.6" y="79.7">5</text>
<text x="139.4" y="81.6">5</text>
<text x="155.6" y="79.7">6</text>
<text x="172.6" y="79.7">8</text>
<text x="172.6" y="83.6">9</text>
<text x="188.9" y="81.6">10</text>
<text x="67.5" y="87.5">P1</text>
<text x="59.7" y="91.4" transform="rotate(-90 59.7 91.4)">CW</text>
<text x="62.2" y="95.3">W</text>
<text x="73.4" y="94" transform="rotate(-90 73.4 94)">P2</text>
<text x="111.6" y="93.4">6</text>
<text x="118.9" y="95.3">1</text>
<text x="139.4" y="95.3">9</text>
<text x="111.6" y="97.3">7</text>
<text x="138.5" y="99.2">10</text>
<text x="155.6" y="97.3">8</text>
<text x="172.6" y="97.3">5</text>
<text x="172.6" y="101.2">6</text>
<text x="188.9" y="99.2">4</text>
<text x="59.7" y="103.8" transform="rotate(-90 59.7 103.8)">CCW</text>
<text x="111.6" y="111">4</text>
<text x="116.4" y="111" transform="rotate(-90 116.4 111)">5</text>
<text x="120.9" y="112.9">1</text>
<text x="139.4" y="112.9">1</text>
<text x="111.6" y="114.9">3</text>
<text x="116.4" y="116.3" transform="rotate(-90 116.4 116.3)">2</text>
<text x="139.4" y="116.8">2</text>
<text x="155.6" y="114.9">7</text>
<text x="172.6" y="114.9">5</text>
<text x="172.6" y="118.8">6</text>
<text x="188.9" y="116.8">3</text>
<text x="192.2" y="116.8">2</text>
<text x="204.5" y="116.8">4</text>
</g>
<g font-size="1.5" fill="#9c1f14">
<text x="119.6" y="47.3">PORT-EN-1/2.??</text>
<text x="119.6" y="64.9">PORT-EN-2/2.??</text>
<text x="119.6" y="82.5">PORT-EN-3/2.??</text>
<text x="119.6" y="100">PORT-EN-4/2.??</text>
<text x="119.6" y="117.6">PORT-EN-5/2.??</text>
</g>
<g font-size="1.4" fill="#9c1f14">
<text x="103.2" y="19.3">U13-P</text>
<text x="118.8" y="19.3">U15-P</text>
<text x="134.5" y="19.3">U19-P</text>
<text x="150.1" y="19.3">U20-P</text>
<text x="167.7" y="19.3">U8-P</text>
<text x="195.9" y="47.2">PORT-PWR-1/3.??</text>
<text x="195.9" y="64.8">PORT-PWR-2/3.??</text>
<text x="195.9" y="82.4">PORT-PWR-3/3.??</text>
<text x="195.9" y="100">PORT-PWR-4/3.??</text>
<text x="209.6" y="117.6">PORT-PWR-5/3.??</text>
</g>
<g font-size="1.4" fill="#d59028">
<text x="142.1" y="38.9">SN74LV08</text>
<text x="175.3" y="40.8">CD4011</text>
<text x="142.1" y="56.5">SN74LV08</text>
<text x="175.3" y="58.4">CD4011</text>
<text x="142.1" y="74.1">SN74LV08</text>
<text x="175.3" y="76">CD4011</text>
<text x="75" y="82.1">TL1431TO-92</text>
<text x="142.1" y="91.7">SN74LV08</text>
<text x="175.3" y="93.6">CD4011</text>
<text x="142.1" y="109.3">74HC2G08</text>
<text x="175.3" y="111.2">74HC2G08</text>
<text x="199.4" y="113.6">SN74LVC1G06</text>
</g>
<g font-size="1.1" fill="#d59028">
<text x="115.5" y="41">TSX339-HS-TSSOP-14</text>
<text x="115.5" y="58.6">TSX339-HS-TSSOP-14</text>
<text x="115.5" y="76.2">TSX339-HS-TSSOP-14</text>
<text x="115.5" y="93.8">TSX339-HS-TSSOP-14</text>
<text x="57" y="97" transform="rotate(-90 57 97)">50KΩ</text>
<text x="118.1" y="109.9">TLV7021-SOT23-5</text>
</g>
<g font-size="1.1" fill="#9c1f14">
<text x="124.3" y="37.3">PORT-OCS-1/2.??</text>
<text x="153.7" y="49.1">PORT-EN-ARD-1/1.??</text>
<text x="124.3" y="54.9">PORT-OCS-2/2.??</text>
<text x="153.7" y="66.7">PORT-EN-ARD-2/1.??</text>
<text x="124.3" y="72.5">PORT-OCS-3/2.??</text>
<text x="153.7" y="84.2">PORT-EN-ARD-3/1.??</text>
<text x="124.3" y="90.1">PORT-OCS-4/2.??</text>
<text x="153.7" y="101.8">PORT-EN-ARD-4/1.??</text>
<text x="124.3" y="107.7">PORT-OCS-5/2.??</text>
<text x="157.6" y="119.4">PORT-EN-ARD-5/1.??</text>
</g>
</svg>
